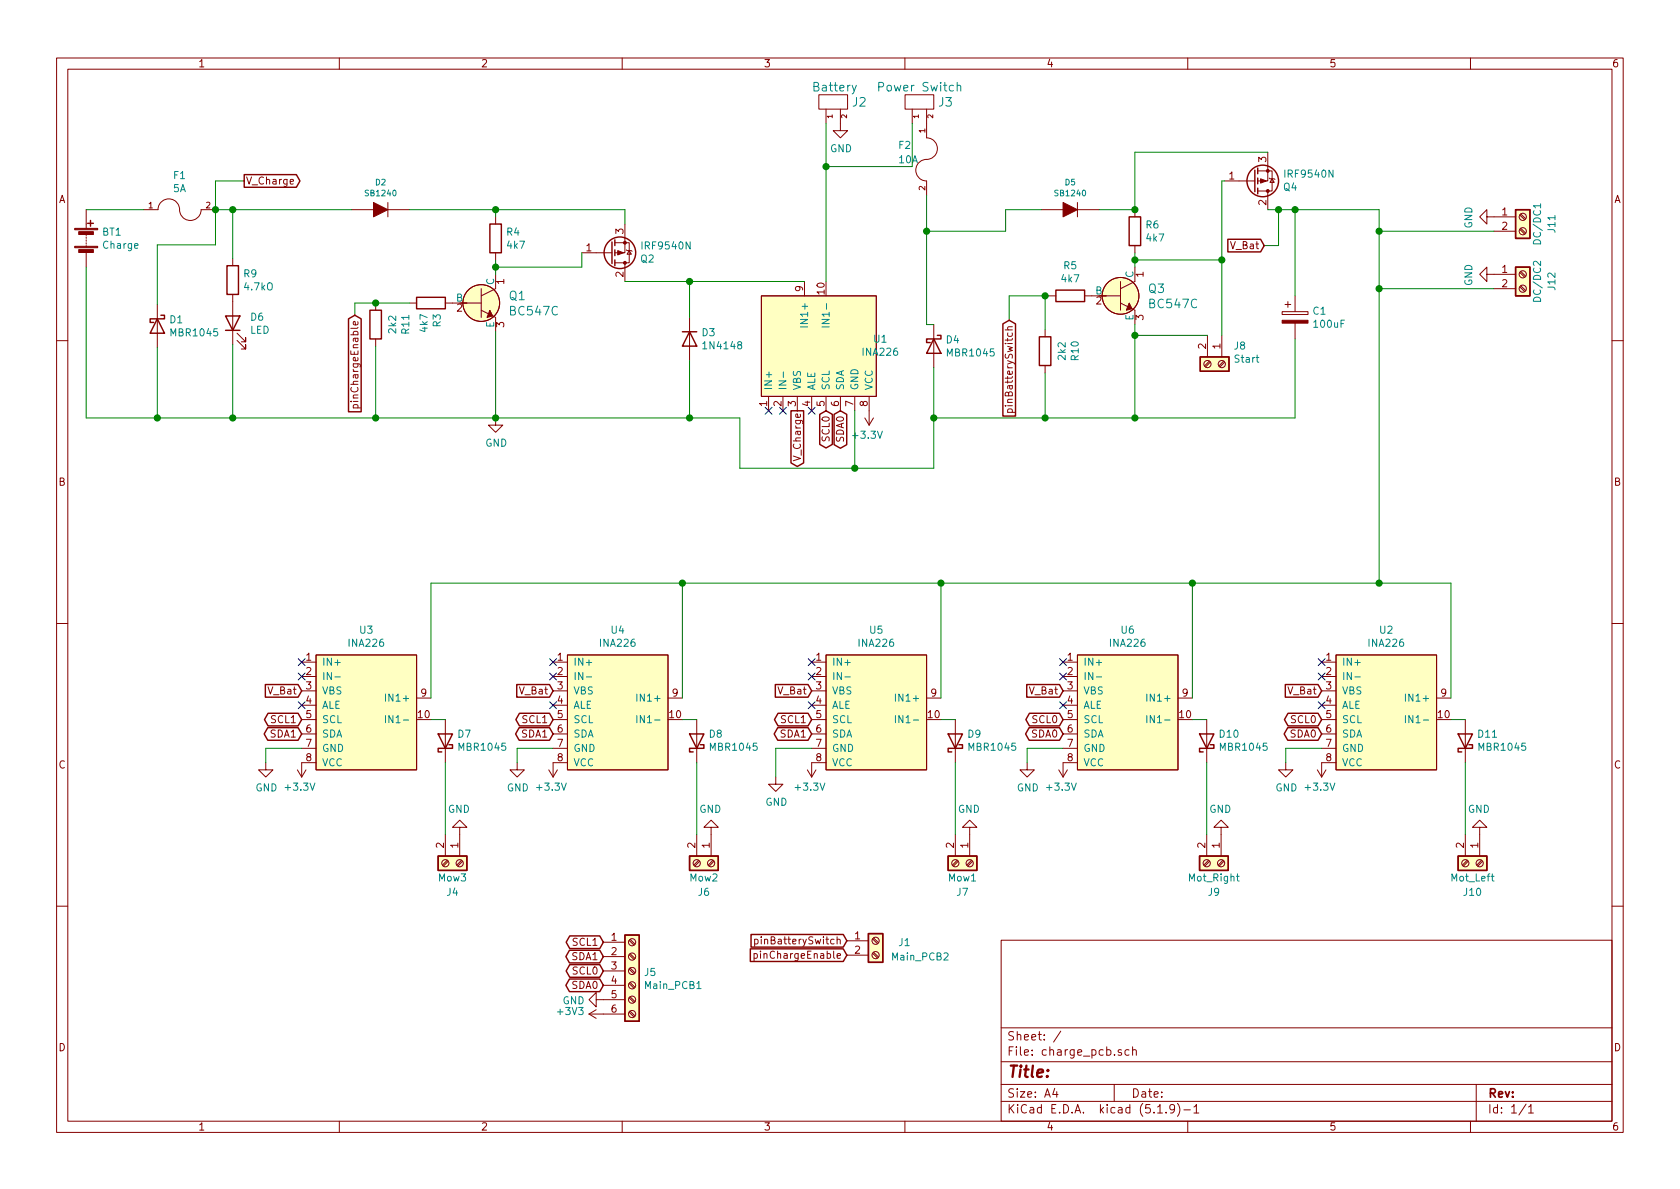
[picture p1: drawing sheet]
<svg xmlns="http://www.w3.org/2000/svg" width="297mm" height="210mm" viewBox="0 0 297 210" stroke-linecap="round" stroke-linejoin="round" font-family="sans-serif">
<g fill="none" stroke="#840000" stroke-width=".18">
<path d="M10 10.3h277v189.9h-277zM12 12.2h273v186.1h-273zM60 10.3v1.9M110 10.3v1.9M144.8 16.8h5.1v2.5h-5.1zM146 19.3v2.5M148.6 19.3v3.8h1.3l-1.3 1.3-1.3-1.3h1.3M160 10.3v1.9M160 16.8h5.1v2.5h-5.1zM161.3 19.3v2.5M163.8 19.3v5.1a1.93 1.93 0 0 1 1.9 2.1 1.93 1.93 0 0 1-2.2 1.7 1.91 1.91 0 0 0-1.6 2.1 1.91 1.91 0 0 0 1.9 1.7v2.5M210 10.3v1.9"/>
<path d="M260 10.3v1.9M15.2 37.1v3.3M25.4 37.1h2.5a1.93 1.93 0 0 1 2.1-1.9 1.93 1.93 0 0 1 1.8 2.2 1.91 1.91 0 0 0 2 1.6 1.91 1.91 0 0 0 1.8-1.9h2.5M62.2 37.1h3.8M68.6 37.1h3.8M68.6 35.8v2.5M87.6 38.3v1.3M110.5 39.6v5.1h-1.8M184.1 37.1h3.9M190.5 35.8v2.5M190.5 37.1h3.8M200.7 37.1v1.2"/>
<path d="M216.5 32h5.4M222.4 30.2h2.5v3.6h-2.5M224.2 26.9v5.1h-1.8M224.2 33.8v3.3M224.4 31.5l.1 .1h.8l.1 .1M224.9 31.6l.4 .7h-.8zM262.9 38.3v-1.2l-1.3 1.2 1.3 1.3v-1.3h5.1M268.7 38l.9 .9M268.9 37.8l.8 .9M15.2 41.4v.3M15.2 41.9v.3M15.2 42.4v.3"/>
<path d="M15.2 42.9v.3M15.2 43.4v.3M15.2 44.7v2.5M27.8 53.8v7.7M41.1 45.7v1.3M41.1 52.1v8.9M41.9 58.9l1.5 1.5v-.7v.7h-.7M63.2 56.9l.1 .4-.2 .1h-.6v-.5l.3-.1 .1 .6M66.4 53.6v1.3M66.4 59.9v1.3M72.4 53.6h1.3M78.7 53.6h6.4"/>
<path d="M85.1 54.9l2.5 1.2v2.6M85.1 51v5.1M87.6 44.7v1.3M87.6 48.5v2.5l-2.5 1.3M102.9 44.7h5.3M108.7 42.9h2.6v3.6h-2.6M110.5 46.5v3.3M110.7 44.2l.2 .1h.7l.2 .1M111.3 44.3l.3 .7h-.7zM121.9 56.1v7.6M134.6 52.3h20.3v17.8h-20.3zM142.2 49.8v2.5"/>
<path d="M165.1 57.4v7.6M179 57.8l-.8 .1v.3l.1 .1M184.8 58.3v1.3M185.4 52.3h1.3M191.8 52.3h6.3M198.1 53.6l2.6 1.3v2.5M198.1 49.8v5.1M200.7 47.2v2.6l-2.6 1.2M200.7 43.4v1.3M213.5 59.3v3.8M216 59.3v3.8M226.7 55.1h4.6v.5h-4.6z"/>
<path d="M227.2 53.8h1M227.7 53.3v1.1M229 52.3v2.8M229 57.1v2.8M262.9 48.5v-1.3l-1.3 1.3 1.3 1.3v-1.3h5.1M264.2 51h3.8M264.2 40.9h3.8M268.7 50.7l.9 .9M268.7 48.2l.9 .8M268.7 40.6l.9 .8M268.9 50.5l.8 .9M268.9 48l.8 .8"/>
<path d="M268.9 40.4l.8 .8M10 60.2h2M41.9 60.2l1.5 1.5v-.7v.7h-.7M62.5 72.1h1.2M62.5 72.1v-.3l.2-.3 .5 .1v.5M87.6 73.9v1.3h1.3l-1.3 1.2-1.2-1.2h1.2M135.9 70.1v2.5M138.4 70.1v2.5M141 70.1v2.5M143.5 70.1v2.5M146 70.1v2.5M148.6 70.1v2.5"/>
<path d="M151.1 70.1v2.5M152.9 73.9l.8 1.3M153.7 70.1v5.1M154.4 73.9l-.7 1.3M178.2 72.9h1.2M178.2 72.9v-.4l.2-.2 .5 .1v.5M184.8 64.6v1.3M213.8 63.8l-.8 .9M214 64l-.8 .9M216.4 63.8l-.9 .9M216.5 64l-.8 .9M285 60.2h2"/>
<path d="M10 110.3h2M53.3 117.1h2.6M53.3 119.6h2.6M55.9 115.8h17.8v20.3h-17.8zM97.8 117.1h2.5M97.8 119.6h2.5M100.3 115.8h17.8v20.3h-17.8zM143.5 117.1h2.5M143.5 119.6h2.5M146 115.8h17.8v20.3h-17.8zM188 117.1h2.5M188 119.6h2.5"/>
<path d="M190.5 115.8h17.8v20.3h-17.8zM233.7 117.1h2.5M233.7 119.6h2.5M236.2 115.8h17.8v20.3h-17.8zM285 110.3h2M47 134.9v1.2h1.3l-1.3 1.3-1.3-1.3h1.3M52.6 136.1l.7 1.3M53.3 122.2h2.6M53.3 124.7h2.6M53.3 127.2h2.6M53.3 129.8h2.6M53.3 132.3h2.6"/>
<path d="M54.1 136.1l-.8 1.3M55.9 134.9h-2.6v2.5M73.7 123.4h2.5M78.7 127.2v7.7M91.4 134.9v1.2h1.3l-1.3 1.3-1.2-1.3h1.2M97 136.1l.8 1.3M97.8 122.2h2.5M97.8 124.7h2.5M97.8 127.2h2.5M97.8 129.8h2.5M97.8 132.3h2.5M98.6 136.1l-.8 1.3"/>
<path d="M100.3 134.9h-2.5v2.5M118.1 123.4h2.5M123.2 127.2v7.7M137.2 137.4v1.3h1.2l-1.2 1.2-1.3-1.2h1.3M142.7 136.1l.8 1.3M143.5 122.2h2.5M143.5 124.7h2.5M143.5 127.2h2.5M143.5 129.8h2.5M143.5 132.3h2.5M144.3 136.1l-.8 1.3M146 134.9h-2.5v2.5"/>
<path d="M163.8 123.4h2.6M168.9 127.2v7.7M181.6 134.9v1.2h1.3l-1.3 1.3-1.3-1.3h1.3M187.2 136.1l.8 1.3M188 122.2h2.5M188 124.7h2.5M188 127.2h2.5M188 129.8h2.5M188 132.3h2.5M188.7 136.1l-.7 1.3M190.5 134.9h-2.5v2.5M208.3 123.4h2.5"/>
<path d="M213.4 127.2v7.7M227.3 134.9v1.2h1.3l-1.3 1.3-1.2-1.3h1.2M232.9 136.1l.8 1.3M233.7 122.2h2.5M233.7 124.7h2.5M233.7 127.2h2.5M233.7 129.8h2.5M233.7 132.3h2.5M234.4 136.1l-.7 1.3M236.2 134.9h-2.5v2.5M254 123.4h2.5M259.1 127.2v7.7"/>
<path d="M78.7 147.6v3.8M79.1 152.1l-.9 .9M79.2 152.3l-.8 .9M81.3 146.3h1.2l-1.2-1.3-1.3 1.3h1.3v5.1M81.6 152.1l-.8 .9M81.8 152.3l-.9 .9M123.2 147.6v3.8M123.5 152.1l-.8 .9M123.7 152.3l-.8 .9M125.7 146.3h1.3l-1.3-1.3-1.2 1.3h1.2v5.1M126.1 152.1l-.9 .9M126.2 152.3l-.8 .9"/>
<path d="M168.9 147.6v3.8M169.2 152.1l-.8 .9M169.4 152.3l-.8 .9M171.4 146.3h1.3l-1.3-1.3-1.2 1.3h1.2v5.1M171.8 152.1l-.9 .9M172 152.3l-.9 .9M213.4 147.6v3.8M213.7 152.1l-.8 .9M213.9 152.3l-.9 .9M215.9 146.3h1.3l-1.3-1.3-1.3 1.3h1.3v5.1M216.2 152.1l-.8 .9M216.4 152.3l-.8 .9"/>
<path d="M259.1 147.6v3.8M259.4 152.1l-.8 .9M259.6 152.3l-.9 .9M261.6 146.3h1.3l-1.3-1.3-1.3 1.3h1.3v5.1M262 152.1l-.9 .9M262.1 152.3l-.8 .9M10 160.2h2M104.1 179.3l1.3 .8M104.1 179.3h6.4M105.4 176.8v-1.3l-1.3 1.3 1.3 1.2v-1.2h5.1M105.4 178.6l-1.3 .7M106.7 166.6h3.8"/>
<path d="M106.7 169.2h3.8M106.7 171.7h3.8M106.7 174.2h3.8M111.2 179l.9 .8M111.2 176.4l.9 .9M111.2 173.9l.9 .8M111.2 171.4l.9 .8M111.2 168.8l.9 .9M111.2 166.3l.9 .8M111.4 178.8l.9 .8M111.4 176.3l.9 .8M111.4 173.7l.9 .9"/>
<path d="M111.4 171.2l.9 .8M111.4 168.7l.9 .8M111.4 166.1l.9 .8M133.3 168.7l.4-.1 .2 .3-.1 .5h-.5M133.3 168.6v1.3M133.4 166.1h.4l.2 .2-.1 .6h-.5M133.4 166.1v1.3M148 169l.6-.1v-.2l-.4-.1-.2 .2 .1 .6h.5M148 166.2l.2-.1h.3l.1 .8M149.7 166.4h3.8M149.7 168.9h3.8M154.3 168.6l.8 .8"/>
<path d="M154.3 166l.8 .9M154.5 168.4l.8 .8M154.5 165.9l.8 .8M177 166.3h108v32h-108zM285 160.2h2M60 198.3v1.9M110 198.3v1.9M160 198.3v1.9M177 194.8h108M177 191.8h108M177 187.8h108M177 181.8h108"/>
<path d="M186.5 192.5l-.4 1h1M186.8 193v1M187.6 182.3l-1.3 2M197 191.8v3M198.3 185.7a.37 .37 0 0 0-.6 .1l.1 .2 .5 .2v.1l-.2 .3-.4-.1M199.6 185.7l-.4-.1-.3 .3 .1 .6 .2 .1 .4-.1M200.3 185.7a.37 .37 0 0 1 .6 .1v.8M200.3 185.1v1.5M204.7 196.8h.8M206.2 196.7v.1M207.7 196l-.1 .1a.48 .48 0 0 1-.6 .1l-.2-.2 .2-.6a.48 .48 0 0 1 .6 .1 1.27 1.27 0 0 1-.2 1.2l-.4 .1M208.2 195.1a1.71 1.71 0 0 1 0 2.3"/>
<path d="M209.3 196.3h1.2M210 198.3v1.9M211.1 195.8l.4-.5v1.5M211.1 196.8h.9M260 198.3v1.9M261 191.8v6.5M269.8 195.2l-1.2 2M270.3 195.8l.4-.5v1.5M270.3 196.8h.8"/>
<circle cx="269.2" cy="38.3" r=".63"/>
<circle cx="85.1" cy="53.6" r="3.3"/>
<circle cx="198.1" cy="52.3" r="3.3"/>
<circle cx="269.2" cy="48.5" r=".63"/>
<circle cx="269.2" cy="40.9" r=".63"/>
<circle cx="269.2" cy="51" r=".63"/>
<circle cx="213.5" cy="64.4" r=".63"/>
<circle cx="216" cy="64.4" r=".63"/>
<circle cx="78.7" cy="152.6" r=".63"/>
<circle cx="81.3" cy="152.6" r=".63"/>
<circle cx="123.2" cy="152.6" r=".63"/>
<circle cx="125.7" cy="152.6" r=".63"/>
<circle cx="168.9" cy="152.6" r=".63"/>
<circle cx="171.4" cy="152.6" r=".63"/>
<circle cx="213.4" cy="152.6" r=".63"/>
<circle cx="215.9" cy="152.6" r=".63"/>
<circle cx="259.1" cy="152.6" r=".63"/>
<circle cx="261.6" cy="152.6" r=".63"/>
<circle cx="111.8" cy="169.2" r=".63"/>
<circle cx="111.8" cy="171.7" r=".63"/>
<circle cx="111.8" cy="166.6" r=".63"/>
<circle cx="111.8" cy="174.2" r=".63"/>
<circle cx="111.8" cy="179.3" r=".63"/>
<circle cx="111.8" cy="176.8" r=".63"/>
<circle cx="154.8" cy="168.9" r=".63"/>
<circle cx="154.8" cy="166.4" r=".63"/>
</g>
<g fill="none" stroke="#840000" stroke-width=".25">
<path d="M15.5 39.5h1M16 39v1M43.2 30.9h9.2l.6 1.1-.6 1.1h-9.2zM86.6 39.6h2v5.1h-2zM199.6 38.3h2.1v5.1h-2.1zM221.9 30.1v3.8M222.4 29.7v1M222.4 31.5v1M222.4 33.3v1M268 37.1h2.5v5.1h-2.5zM27.8 56.4l1.3 2.5h-2.6zM28.4 55.7h.7v.7h-2.6v.6h.7"/>
<path d="M39.9 55.9h2.5l-1.3 2.5zM39.9 58.4h2.5M40.1 47h2.1v5.1h-2.1zM61.6 56.4l1.1-.7 1.2 .7v16.4h-2.3zM65.4 54.9h2v5h-2zM73.7 52.6h5v2h-5zM108.2 42.8v3.8M108.7 42.4v1M108.7 44.2v1M108.7 46v1M120.6 58.7h2.6M121.9 58.7l1.3 2.5h-2.6z"/>
<path d="M165.1 59.9l1.3 2.6h-2.6zM165.7 59.3h.7v.6h-2.6v.7h.7M177.3 57.3l1.1-.7 1.2 .7v16.3h-2.3zM183.8 59.6h2v5h-2zM186.7 51.3h5.1v2h-5.1zM217.1 42.3h5.8l.6 1.1-.6 1.1h-5.8zM268 47.2h2.5v5.1h-2.5zM139.9 72.6h2.2v9.3l-1.1 .6-1.1-.6zM144.9 73.3l1.1-.7 1.2 .7v5.3l-1.2 .6-1.1-.6zM147.5 73.3l1.1-.7 1.1 .7v5.3l-1.1 .7-1.1-.7zM212.2 63.1h5.1v2.6h-5.1zM46.9 121.1h5.8l.6 1.1-.6 1.1h-5.8z"/>
<path d="M47.3 128.7h5.4l.6 1.1-.6 1.1h-5.4l-.6-1.1zM47.4 126.1h5.3l.6 1.1-.6 1.2h-5.3l-.6-1.2zM77.5 129.8h2.5l-1.3 2.5zM79.4 131.7h.6v.6h-2.5v.7h.6M91.4 121.1h5.8l.6 1.1-.6 1.1h-5.8zM91.8 128.7h5.4l.6 1.1-.6 1.1h-5.4l-.6-1.1zM91.8 126.1h5.4l.6 1.1-.6 1.2h-5.4l-.6-1.2zM121.9 129.8h2.6l-1.3 2.5zM123.8 131.7h.7v.6h-2.6v.7h.7M137.1 121.1h5.8l.6 1.1-.6 1.1h-5.8zM137.5 128.7h5.4l.6 1.1-.6 1.1h-5.4l-.6-1.1zM137.6 126.1h5.3l.6 1.1-.6 1.2h-5.3l-.7-1.2z"/>
<path d="M167.6 129.8h2.6l-1.3 2.5zM169.5 131.7h.7v.6h-2.6v.7h.7M181.5 121.1h5.8l.7 1.1-.7 1.1h-5.8zM182 128.7h5.3l.7 1.1-.7 1.1h-5.3l-.7-1.1zM182 126.1h5.3l.7 1.1-.7 1.2h-5.3l-.6-1.2zM212.1 129.8h2.5l-1.2 2.5zM214 131.7h.6v.6h-2.5v.7h.6M227.3 121.1h5.7l.7 1.1-.7 1.1h-5.7zM227.7 128.7h5.3l.7 1.1-.7 1.1h-5.3l-.6-1.1zM227.7 126.1h5.3l.7 1.1-.7 1.2h-5.3l-.6-1.2zM257.8 129.8h2.5l-1.2 2.5zM259.7 131.7h.6v.6h-2.5v.7h.6"/>
<path d="M77.5 151.4h5v2.5h-5zM121.9 151.4h5.1v2.5h-5.1zM167.6 151.4h5.1v2.5h-5.1zM212.1 151.4h5.1v2.5h-5.1zM257.8 151.4h5.1v2.5h-5.1zM100.7 168h5.3l.7 1.2-.7 1.1h-5.3l-.6-1.1zM100.7 173.1h5.3l.7 1.1-.7 1.2h-5.3l-.6-1.2zM100.7 165.5h5.3l.7 1.1-.7 1.1h-5.3l-.6-1.1zM100.7 170.6h5.3l.7 1.1-.7 1.1h-5.3l-.6-1.1zM110.5 165.3h2.5v15.3h-2.5zM132.7 167.8h16.4l.6 1.1-.6 1.1h-16.4zM132.8 165.2h16.3l.6 1.2-.6 1.1h-16.3z"/>
<path d="M153.5 165.1h2.6v5.1h-2.6z"/>
<circle cx="223.3" cy="32" r="2.79"/>
<circle cx="109.6" cy="44.7" r="2.79"/>
</g>
<g fill="#840000" stroke="#840000" stroke-width=".18">
<path d="M222.9 31.6l1 .4-1 .4z"/>
<path d="M188 35.8l2.5 1.3-2.5 1.2z"/>
<path d="M109.2 44.3l1 .4-1 .4z"/>
<path d="M66 35.8l2.6 1.3-2.6 1.2z"/>
<path d="M199.6 53.6l.6 1-1.1 .3z"/>
<path d="M13.2 43.6h4.1v.2h-4.1z"/>
<path d="M13.2 40.4h4.1v.2h-4.1z"/>
<path d="M13.9 44.1h2.6v.5h-2.6z"/>
<path d="M13.9 41h2.6v.5h-2.6z"/>
<path d="M86.6 54.9l.5 1-1 .2z"/>
<path d="M226.7 56.6h4.6v.5h-4.6z"/>
<circle cx="224.2" cy="30.2" r=".25"/>
<circle cx="224.2" cy="33.8" r=".25"/>
<circle cx="110.5" cy="42.9" r=".25"/>
<circle cx="110.5" cy="46.5" r=".25"/>
</g>
<g fill="#ffffc2" stroke="#ffffc2" stroke-width=".18">
<path d="M146 115.8h17.8v20.3h-17.8z"/>
<path d="M167.6 151.4h5.1v2.5h-5.1z"/>
<path d="M212.2 63.1h5.1v2.6h-5.1z"/>
<path d="M121.9 151.4h5.1v2.5h-5.1z"/>
<path d="M55.9 115.8h17.8v20.3h-17.8z"/>
<path d="M77.5 151.4h5v2.5h-5z"/>
<path d="M134.6 52.3h20.3v17.8h-20.3z"/>
<path d="M236.2 115.8h17.8v20.3h-17.8z"/>
<path d="M257.8 151.4h5.1v2.5h-5.1z"/>
<path d="M190.5 115.8h17.8v20.3h-17.8z"/>
<path d="M212.1 151.4h5.1v2.5h-5.1z"/>
<path d="M268 47.2h2.5v5.1h-2.5z"/>
<path d="M268 37.1h2.5v5.1h-2.5z"/>
<path d="M153.5 165.1h2.6v5.1h-2.6z"/>
<path d="M100.3 115.8h17.8v20.3h-17.8z"/>
<path d="M110.5 165.3h2.5v15.3h-2.5z"/>
<circle cx="198.1" cy="52.3" r="3.3"/>
<circle cx="85.1" cy="53.6" r="3.3"/>
</g>
<g fill="none" stroke="#008484" stroke-width=".18">
<path d="M151.4 15.1l-.5 1.4-.2 .1M169.2 15.2l.2-.1 .4 .1 .1 .9M169.2 14.6v1.5M272.4 36v.8M141.5 57.8h1.3M145.3 56.5h1.3l-1.3 .7h1.3M145.3 57.8h1.3M138.5 65.8v.9M59.2 119.7h1M103.7 119.7h.9M149.4 119.7h.9M193.8 119.7h1"/>
<path d="M239.5 119.7h1M68.1 122.7v1.3M68.1 126.5v1.3M69.5 126.5v1.3l-.7-1.3v1.3M112.6 122.7v1.3M112.6 126.5v1.3M113.9 126.5v1.3l-.7-1.3v1.3M158.3 122.7v1.3M158.3 126.5v1.3M159.6 126.5v1.3l-.7-1.3v1.3M202.8 122.7v1.3M202.8 126.5v1.3"/>
<path d="M204.1 126.5v1.3l-.7-1.3v1.3M248.5 122.7v1.3M248.5 126.5v1.3M249.8 126.5v1.3l-.7-1.3v1.3M218.6 155h.5M218.8 154.5v1.1l.3 .2M263.7 155h.5M263.9 154.5v1.1l.3 .2M123.2 174.8h.8"/>
</g>
<g fill="none" stroke="#008400" stroke-width=".18">
<path d="M15.2 37.1h10.2M38.1 37.1h24.1M41.1 37.1v8.6M43.2 32h-5.1v11.3h-10.3v10.5M72.4 37.1h38.1v2.5M87.6 37.1v1.2M146 21.8v28M161.3 21.8v7.7h-15.3M163.8 34.5v22.9h1.3M184.1 37.1h-6.3v3.8h-14M216.5 32h-.5v27.3M224.2 26.9h-23.5v10.2h-6.4"/>
<path d="M224.2 37.1h19.6v66M226.1 37.1v6.3h-2.6M229 37.1v15.2M15.2 47.2v26.7h115.6v8.9h34.3v-17.8M72.4 53.6h-9.7v2.1M87.6 46v2.5M87.6 58.7v15.2M102.9 44.7v2.5h-15.3M110.5 49.8h31.7M121.9 49.8v6.3M184.8 52.3v6M185.4 52.3h-7v4.3"/>
<path d="M200.7 59.3h12.8M200.7 44.7v2.5M200.7 57.4v16.5M200.7 46h15.3M229 59.9v14h-63.9M243.8 40.9h20.4M243.8 51h20.4M27.8 61.5v12.4M41.1 61v12.9M66.4 61.2v12.7M121.9 63.7v10.2M151.1 72.6v10.2"/>
<path d="M184.8 65.9v8M120.6 103.1v20.3M166.4 103.1v20.3M210.8 103.1v20.3M53.3 132.3h-6.3v2.6M76.2 127.2h2.5M76.2 123.4v-20.3h180.3v20.3M78.7 134.9v12.7M97.8 132.3h-6.4v2.6M120.6 127.2h2.6M123.2 134.9v12.7M143.5 132.3h-6.3v5.1"/>
<path d="M166.4 127.2h2.5M168.9 134.9v12.7M188 132.3h-6.4v2.6M210.8 127.2h2.6M213.4 134.9v12.7M233.7 132.3h-6.4v2.6M256.5 127.2h2.6M259.1 134.9v12.7"/>
</g>
<g fill="#008400" stroke="#008400" stroke-width=".25">
<circle cx="243.8" cy="40.9" r=".51"/>
<circle cx="146.1" cy="29.5" r=".51"/>
<circle cx="151.1" cy="82.8" r=".51"/>
<circle cx="200.7" cy="46" r=".51"/>
<circle cx="166.4" cy="103.1" r=".51"/>
<circle cx="121.9" cy="49.8" r=".51"/>
<circle cx="165.1" cy="73.9" r=".51"/>
<circle cx="66.4" cy="73.9" r=".51"/>
<circle cx="87.6" cy="47.2" r=".51"/>
<circle cx="229" cy="37.1" r=".51"/>
<circle cx="121.9" cy="73.9" r=".51"/>
<circle cx="210.8" cy="103.1" r=".51"/>
<circle cx="87.6" cy="73.9" r=".51"/>
<circle cx="243.8" cy="51" r=".51"/>
<circle cx="243.8" cy="103.1" r=".51"/>
<circle cx="200.7" cy="73.9" r=".51"/>
<circle cx="216" cy="46" r=".51"/>
<circle cx="200.7" cy="59.3" r=".51"/>
<circle cx="200.7" cy="37.1" r=".51"/>
<circle cx="184.8" cy="52.3" r=".51"/>
<circle cx="184.8" cy="73.9" r=".51"/>
<circle cx="38.1" cy="37.1" r=".51"/>
<circle cx="163.8" cy="40.9" r=".51"/>
<circle cx="27.8" cy="73.9" r=".51"/>
<circle cx="41.1" cy="73.9" r=".51"/>
<circle cx="87.6" cy="37.1" r=".51"/>
<circle cx="41.1" cy="37.1" r=".51"/>
<circle cx="120.7" cy="103.1" r=".51"/>
<circle cx="66.4" cy="53.6" r=".51"/>
<circle cx="226.1" cy="37.1" r=".51"/>
</g>
<g fill="none" stroke="#000084" stroke-width=".18">
<path d="M135.3 72l1.2 1.2M136.5 72l-1.2 1.2M137.8 72l1.2 1.2M139 72l-1.2 1.2M142.9 72l1.2 1.2M144.1 72l-1.2 1.2M52.7 119l1.2 1.2M52.7 116.5l1.2 1.2M53.9 119l-1.2 1.2M53.9 116.5l-1.2 1.2M97.2 119l1.2 1.2M97.2 116.5l1.2 1.2"/>
<path d="M98.4 119l-1.2 1.2M98.4 116.5l-1.2 1.2M142.9 119l1.2 1.2M142.9 116.5l1.2 1.2M144.1 119l-1.2 1.2M144.1 116.5l-1.2 1.2M187.4 119l1.2 1.2M187.4 116.5l1.2 1.2M188.6 119l-1.2 1.2M188.6 116.5l-1.2 1.2M233.1 116.5l1.2 1.2M233.1 119l1.2 1.2"/>
<path d="M234.3 116.5l-1.2 1.2M234.3 119l-1.2 1.2M52.7 124.1l1.2 1.2M53.9 124.1l-1.2 1.2M97.2 124.1l1.2 1.2M98.4 124.1l-1.2 1.2M142.9 124.1l1.2 1.2M144.1 124.1l-1.2 1.2M187.4 124.1l1.2 1.2M188.6 124.1l-1.2 1.2M233.1 124.1l1.2 1.2M234.3 124.1l-1.2 1.2"/>
</g>
<text font-size="2.8" fill="#840000" x="178" y="190.5">Title:</text>
<g font-size="2.1" fill="#008484">
<text x="143.9" y="16.2">Battery</text>
<text x="155.8" y="16.2">Power Switch</text>
<text x="150.8" y="18.8">J2</text>
<text x="166" y="18.8">J3</text>
<text x="90.1" y="53.1">Q1</text>
<text x="203.1" y="51.8">Q3</text>
<text x="90.3" y="55.8">BC547C</text>
<text x="203.4" y="54.5">BC547C</text>
</g>
<g font-size="2.1" fill="#840000">
<text x="178" y="184">Sheet: /</text>
<text x="178" y="186.7">File: charge_pcb.sch</text>
<text x="178" y="196.9">KiCad E.D.A. kicad (5.1.9)-1</text>
<text x="178" y="194.1">Size: A4</text>
<text x="200" y="194.1">Date:</text>
<text x="263" y="194.1">Rev:</text>
<text x="263" y="196.9">Id: 1/1</text>
</g>
<g font-size="1.8" fill="#840000">
<text x="35" y="11.9">1</text>
<text x="85" y="11.9">2</text>
<text x="135" y="11.9">3</text>
<text x="185" y="11.9">4</text>
<text x="235" y="11.9">5</text>
<text x="285" y="11.9">6</text>
<text x="223.9" y="28.7" transform="rotate(-90 223.9 28.7)">3</text>
<text x="10.4" y="35.9">A</text>
<text x="43.4" y="32.6">V_Charge</text>
<text x="217.3" y="31.7">1</text>
<text x="285.4" y="35.9">A</text>
<text x="110.2" y="41.4" transform="rotate(-90 110.2 41.4)">3</text>
<text x="223.9" y="36.3" transform="rotate(-90 223.9 36.3)">2</text>
<text x="265.6" y="38.1">1</text>
<text x="265.6" y="40.6">2</text>
<text x="103.7" y="44.4">1</text>
<text x="217.7" y="44.1">V_Bat</text>
<text x="89.2" y="50.3" transform="rotate(-90 89.2 50.3)">1</text>
<text x="110.2" y="49" transform="rotate(-90 110.2 49)">2</text>
<text x="142" y="51.5" transform="rotate(-90 142 51.5)">9</text>
<text x="145.8" y="52" transform="rotate(-90 145.8 52)">10</text>
<text x="193.8" y="53.8">2</text>
<text x="202.2" y="49" transform="rotate(-90 202.2 49)">1</text>
<text x="265.6" y="48.3">1</text>
<text x="265.6" y="50.8">2</text>
<text x="80.8" y="55.1">2</text>
<text x="89.2" y="57.9" transform="rotate(-90 89.2 57.9)">3</text>
<text x="202.2" y="56.6" transform="rotate(-90 202.2 56.6)">3</text>
<text x="213.2" y="61.7" transform="rotate(-90 213.2 61.7)">2</text>
<text x="215.8" y="61.7" transform="rotate(-90 215.8 61.7)">1</text>
<text x="63.4" y="71.1" transform="rotate(-90 63.4 71.1)">pinChargeEnable</text>
<text x="135.6" y="71.9" transform="rotate(-90 135.6 71.9)">1</text>
<text x="138.2" y="71.9" transform="rotate(-90 138.2 71.9)">2</text>
<text x="140.7" y="71.9" transform="rotate(-90 140.7 71.9)">3</text>
<text x="143.3" y="71.9" transform="rotate(-90 143.3 71.9)">4</text>
<text x="145.8" y="71.9" transform="rotate(-90 145.8 71.9)">5</text>
<text x="148.3" y="71.9" transform="rotate(-90 148.3 71.9)">6</text>
<text x="150.9" y="71.9" transform="rotate(-90 150.9 71.9)">7</text>
<text x="153.4" y="71.9" transform="rotate(-90 153.4 71.9)">8</text>
<text x="179.1" y="71.9" transform="rotate(-90 179.1 71.9)">pinBatterySwitch</text>
<text x="146.7" y="77.9" transform="rotate(-90 146.7 77.9)">SCL0</text>
<text x="141.6" y="81.1" transform="rotate(-90 141.6 81.1)">V_Charge</text>
<text x="149.2" y="78.2" transform="rotate(-90 149.2 78.2)">SDA0</text>
<text x="10.4" y="85.9">B</text>
<text x="285.4" y="85.9">B</text>
<text x="54.1" y="116.8">1</text>
<text x="54.1" y="119.4">2</text>
<text x="98.6" y="116.8">1</text>
<text x="98.6" y="119.4">2</text>
<text x="144.3" y="116.8">1</text>
<text x="144.3" y="119.4">2</text>
<text x="188.7" y="116.8">1</text>
<text x="188.7" y="119.4">2</text>
<text x="234.5" y="116.8">1</text>
<text x="234.5" y="119.4">2</text>
<text x="47.5" y="122.8">V_Bat</text>
<text x="54.1" y="121.9">3</text>
<text x="54.1" y="124.5">4</text>
<text x="74.4" y="123.2">9</text>
<text x="92" y="122.8">V_Bat</text>
<text x="98.6" y="121.9">3</text>
<text x="98.6" y="124.5">4</text>
<text x="118.9" y="123.2">9</text>
<text x="137.7" y="122.8">V_Bat</text>
<text x="144.3" y="121.9">3</text>
<text x="144.3" y="124.5">4</text>
<text x="164.6" y="123.2">9</text>
<text x="182.2" y="122.8">V_Bat</text>
<text x="188.7" y="121.9">3</text>
<text x="188.7" y="124.5">4</text>
<text x="209.1" y="123.2">9</text>
<text x="227.9" y="122.8">V_Bat</text>
<text x="234.5" y="121.9">3</text>
<text x="234.5" y="124.5">4</text>
<text x="254.8" y="123.2">9</text>
<text x="47.8" y="130.4">SDA1</text>
<text x="48" y="127.9">SCL1</text>
<text x="54.1" y="127">5</text>
<text x="54.1" y="129.5">6</text>
<text x="74" y="127">10</text>
<text x="92.3" y="130.4">SDA1</text>
<text x="92.5" y="127.9">SCL1</text>
<text x="98.6" y="127">5</text>
<text x="98.6" y="129.5">6</text>
<text x="118.4" y="127">10</text>
<text x="138" y="130.4">SDA1</text>
<text x="138.2" y="127.9">SCL1</text>
<text x="144.3" y="127">5</text>
<text x="144.3" y="129.5">6</text>
<text x="164.1" y="127">10</text>
<text x="182.4" y="130.4">SDA0</text>
<text x="182.7" y="127.9">SCL0</text>
<text x="188.7" y="127">5</text>
<text x="188.7" y="129.5">6</text>
<text x="208.6" y="127">10</text>
<text x="228.2" y="130.4">SDA0</text>
<text x="228.4" y="127.9">SCL0</text>
<text x="234.5" y="127">5</text>
<text x="234.5" y="129.5">6</text>
<text x="254.3" y="127">10</text>
<text x="10.4" y="135.9">C</text>
<text x="54.1" y="132.1">7</text>
<text x="54.1" y="134.6">8</text>
<text x="98.6" y="132.1">7</text>
<text x="98.6" y="134.6">8</text>
<text x="144.3" y="132.1">7</text>
<text x="144.3" y="134.6">8</text>
<text x="188.7" y="132.1">7</text>
<text x="188.7" y="134.6">8</text>
<text x="234.5" y="132.1">7</text>
<text x="234.5" y="134.6">8</text>
<text x="285.4" y="135.9">C</text>
<text x="78.5" y="150" transform="rotate(-90 78.5 150)">2</text>
<text x="81" y="150" transform="rotate(-90 81 150)">1</text>
<text x="122.9" y="150" transform="rotate(-90 122.9 150)">2</text>
<text x="125.5" y="150" transform="rotate(-90 125.5 150)">1</text>
<text x="168.7" y="150" transform="rotate(-90 168.7 150)">2</text>
<text x="171.2" y="150" transform="rotate(-90 171.2 150)">1</text>
<text x="213.1" y="150" transform="rotate(-90 213.1 150)">2</text>
<text x="215.6" y="150" transform="rotate(-90 215.6 150)">1</text>
<text x="258.8" y="150" transform="rotate(-90 258.8 150)">2</text>
<text x="261.4" y="150" transform="rotate(-90 261.4 150)">1</text>
<text x="101.4" y="167.3">SCL1</text>
<text x="108.1" y="166.4">1</text>
<text x="134.5" y="167">pinBatterySwitch</text>
<text x="151.2" y="166.1">1</text>
<text x="101.2" y="169.8">SDA1</text>
<text x="101.4" y="172.3">SCL0</text>
<text x="108.1" y="168.9">2</text>
<text x="108.1" y="171.4">3</text>
<text x="108.1" y="174">4</text>
<text x="134.4" y="169.5">pinChargeEnable</text>
<text x="151.2" y="168.7">2</text>
<text x="101.2" y="174.9">SDA0</text>
<text x="108.1" y="176.5">5</text>
<text x="108.1" y="179.1">6</text>
<text x="10.4" y="185.9">D</text>
<text x="285.4" y="185.9">D</text>
<text x="35" y="199.9">1</text>
<text x="85" y="199.9">2</text>
<text x="135" y="199.9">3</text>
<text x="185" y="199.9">4</text>
<text x="235" y="199.9">5</text>
<text x="285" y="199.9">6</text>
</g>
<g font-size="1.8" fill="#008484">
<text x="146.8" y="26.9">GND</text>
<text x="159" y="26.3">F2</text>
<text x="159" y="28.9">10A</text>
<text x="30.6" y="34">5A</text>
<text x="30.7" y="31.7">F1</text>
<text x="227" y="33.7">Q4</text>
<text x="227.4" y="31.4">IRF9540N</text>
<text x="18.1" y="41.7">BT1</text>
<text x="89.6" y="41.7">R4</text>
<text x="202.6" y="40.4">R6</text>
<text x="260.3" y="40.4" transform="rotate(-90 260.3 40.4)">GND</text>
<text x="275" y="41.1" transform="rotate(-90 275 41.1)">J11</text>
<text x="18.3" y="44">Charge</text>
<text x="89.7" y="44">4k7</text>
<text x="113.3" y="46.4">Q2</text>
<text x="113.8" y="44.1">IRF9540N</text>
<text x="188.1" y="47.6">R5</text>
<text x="202.8" y="42.7">4k7</text>
<text x="272.5" y="42.9" transform="rotate(-90 272.5 42.9)">DC/DC1</text>
<text x="43.1" y="49">R9</text>
<text x="43.3" y="51.4">4.7kO</text>
<text x="80.6" y="53.3">B</text>
<text x="87.4" y="50.4" transform="rotate(-90 87.4 50.4)">C</text>
<text x="187.8" y="49.9">4k7</text>
<text x="193.7" y="52.1">B</text>
<text x="200.4" y="49.1" transform="rotate(-90 200.4 49.1)">C</text>
<text x="260.3" y="50.6" transform="rotate(-90 260.3 50.6)">GND</text>
<text x="272.5" y="53.1" transform="rotate(-90 272.5 53.1)">DC/DC2</text>
<text x="275" y="51.2" transform="rotate(-90 275 51.2)">J12</text>
<text x="30" y="57.2">D1</text>
<text x="30.4" y="59.5">MBR1045</text>
<text x="44.2" y="59">LED</text>
<text x="44.3" y="56.7">D6</text>
<text x="70.1" y="58.9" transform="rotate(-90 70.1 58.9)">2k2</text>
<text x="72.4" y="59" transform="rotate(-90 72.4 59)">R11</text>
<text x="75.6" y="58.6" transform="rotate(-90 75.6 58.6)">4k7</text>
<text x="77.9" y="57.8" transform="rotate(-90 77.9 57.8)">R3</text>
<text x="87.4" y="58" transform="rotate(-90 87.4 58)">E</text>
<text x="124.2" y="59.5">D3</text>
<text x="142.9" y="57.1" transform="rotate(-90 142.9 57.1)">IN1+</text>
<text x="146.7" y="56.7" transform="rotate(-90 146.7 56.7)">IN1-</text>
<text x="200.4" y="56.7" transform="rotate(-90 200.4 56.7)">E</text>
<text x="232.2" y="55.6">C1</text>
<text x="232.4" y="58">100uF</text>
<text x="124.6" y="61.8">1N4148</text>
<text x="152.7" y="62.9">INA226</text>
<text x="154.5" y="60.6">U1</text>
<text x="167.3" y="60.7">D4</text>
<text x="167.7" y="63">MBR1045</text>
<text x="188.4" y="63.6" transform="rotate(-90 188.4 63.6)">2k2</text>
<text x="190.7" y="63.7" transform="rotate(-90 190.7 63.7)">R10</text>
<text x="218.3" y="61.8">J8</text>
<text x="218.4" y="64.1">Start</text>
<text x="136.5" y="69.1" transform="rotate(-90 136.5 69.1)">IN+</text>
<text x="139.1" y="69.1" transform="rotate(-90 139.1 69.1)">IN-</text>
<text x="141.6" y="69.1" transform="rotate(-90 141.6 69.1)">VBS</text>
<text x="144.1" y="69.1" transform="rotate(-90 144.1 69.1)">ALE</text>
<text x="146.7" y="69.1" transform="rotate(-90 146.7 69.1)">SCL</text>
<text x="149.2" y="69.1" transform="rotate(-90 149.2 69.1)">SDA</text>
<text x="151.8" y="69.1" transform="rotate(-90 151.8 69.1)">GND</text>
<text x="154.3" y="69.1" transform="rotate(-90 154.3 69.1)">VCC</text>
<text x="151" y="77.6">+3.3V</text>
<text x="85.8" y="79">GND</text>
<text x="63.7" y="112.1">U3</text>
<text x="108.1" y="112.1">U4</text>
<text x="153.8" y="112.1">U5</text>
<text x="198.3" y="112.1">U6</text>
<text x="244" y="112.1">U2</text>
<text x="56.9" y="117.7">IN+</text>
<text x="61.8" y="114.4">INA226</text>
<text x="101.3" y="117.7">IN+</text>
<text x="106.2" y="114.4">INA226</text>
<text x="147.1" y="117.7">IN+</text>
<text x="151.9" y="114.4">INA226</text>
<text x="191.5" y="117.7">IN+</text>
<text x="196.4" y="114.4">INA226</text>
<text x="237.2" y="117.7">IN+</text>
<text x="242.1" y="114.4">INA226</text>
<text x="56.9" y="120.3">IN-</text>
<text x="56.9" y="122.8">VBS</text>
<text x="56.9" y="125.3">ALE</text>
<text x="68.9" y="124.1">IN1+</text>
<text x="101.3" y="120.3">IN-</text>
<text x="101.3" y="122.8">VBS</text>
<text x="101.3" y="125.3">ALE</text>
<text x="113.3" y="124.1">IN1+</text>
<text x="147.1" y="120.3">IN-</text>
<text x="147.1" y="122.8">VBS</text>
<text x="147.1" y="125.3">ALE</text>
<text x="159" y="124.1">IN1+</text>
<text x="191.5" y="120.3">IN-</text>
<text x="191.5" y="122.8">VBS</text>
<text x="191.5" y="125.3">ALE</text>
<text x="203.5" y="124.1">IN1+</text>
<text x="237.2" y="120.3">IN-</text>
<text x="237.2" y="122.8">VBS</text>
<text x="237.2" y="125.3">ALE</text>
<text x="249.2" y="124.1">IN1+</text>
<text x="56.9" y="127.9">SCL</text>
<text x="56.9" y="130.4">SDA</text>
<text x="69.3" y="127.9">IN1-</text>
<text x="81" y="130.4">D7</text>
<text x="101.3" y="127.9">SCL</text>
<text x="101.3" y="130.4">SDA</text>
<text x="113.7" y="127.9">IN1-</text>
<text x="125.4" y="130.4">D8</text>
<text x="147.1" y="127.9">SCL</text>
<text x="147.1" y="130.4">SDA</text>
<text x="159.5" y="127.9">IN1-</text>
<text x="171.1" y="130.4">D9</text>
<text x="191.5" y="127.9">SCL</text>
<text x="191.5" y="130.4">SDA</text>
<text x="203.9" y="127.9">IN1-</text>
<text x="215.7" y="130.4">D10</text>
<text x="237.2" y="127.9">SCL</text>
<text x="237.2" y="130.4">SDA</text>
<text x="249.6" y="127.9">IN1-</text>
<text x="261.4" y="130.4">D11</text>
<text x="56.9" y="133">GND</text>
<text x="56.9" y="135.5">VCC</text>
<text x="81.3" y="132.8">MBR1045</text>
<text x="101.3" y="133">GND</text>
<text x="101.3" y="135.5">VCC</text>
<text x="125.8" y="132.8">MBR1045</text>
<text x="147.1" y="133">GND</text>
<text x="147.1" y="135.5">VCC</text>
<text x="171.5" y="132.8">MBR1045</text>
<text x="191.5" y="133">GND</text>
<text x="191.5" y="135.5">VCC</text>
<text x="215.9" y="132.8">MBR1045</text>
<text x="237.2" y="133">GND</text>
<text x="237.2" y="135.5">VCC</text>
<text x="261.6" y="132.8">MBR1045</text>
<text x="45.2" y="139.9">GND</text>
<text x="50.6" y="139.8">+3.3V</text>
<text x="79.2" y="143.7">GND</text>
<text x="89.6" y="139.9">GND</text>
<text x="95.1" y="139.8">+3.3V</text>
<text x="123.6" y="143.7">GND</text>
<text x="135.3" y="142.5">GND</text>
<text x="140.8" y="139.8">+3.3V</text>
<text x="169.4" y="143.7">GND</text>
<text x="179.8" y="139.9">GND</text>
<text x="185.2" y="139.8">+3.3V</text>
<text x="213.8" y="143.7">GND</text>
<text x="225.5" y="139.9">GND</text>
<text x="231" y="139.8">+3.3V</text>
<text x="259.5" y="143.7">GND</text>
<text x="77.6" y="155.9">Mow3</text>
<text x="122" y="155.9">Mow2</text>
<text x="167.7" y="155.9">Mow1</text>
<text x="210.3" y="155.9">Mot_Right</text>
<text x="256.7" y="155.9">Mot_Left</text>
<text x="79" y="158.4">J4</text>
<text x="123.5" y="158.4">J6</text>
<text x="169.2" y="158.4">J7</text>
<text x="213.7" y="158.4">J9</text>
<text x="258.9" y="158.4">J10</text>
<text x="159" y="167.3">J1</text>
<text x="114" y="172.6">J5</text>
<text x="157.9" y="169.8">Main_PCB2</text>
<text x="98.7" y="179.5">+3V3</text>
<text x="99.5" y="177.6">GND</text>
<text x="114.2" y="174.9">Main_PCB1</text>
</g>
<g font-size="1.4" fill="#840000">
<text x="163.6" y="23.5" transform="rotate(-90 163.6 23.5)">1</text>
<text x="163.6" y="33.6" transform="rotate(-90 163.6 33.6)">2</text>
<text x="26.3" y="36.8">1</text>
<text x="36.4" y="36.8">2</text>
</g>
<g font-size="1.4" fill="#008484">
<text x="64.8" y="34.7">SB1240</text>
<text x="66.4" y="32.8">D2</text>
<text x="186.7" y="34.7">SB1240</text>
<text x="188.3" y="32.8">D5</text>
</g>
<g font-size="1.2" fill="#840000">
<text x="147.2" y="20.9" transform="rotate(-90 147.2 20.9)">1</text>
<text x="149.7" y="20.9" transform="rotate(-90 149.7 20.9)">2</text>
<text x="162.4" y="20.9" transform="rotate(-90 162.4 20.9)">1</text>
<text x="165" y="20.9" transform="rotate(-90 165 20.9)">2</text>
</g>
</svg>
